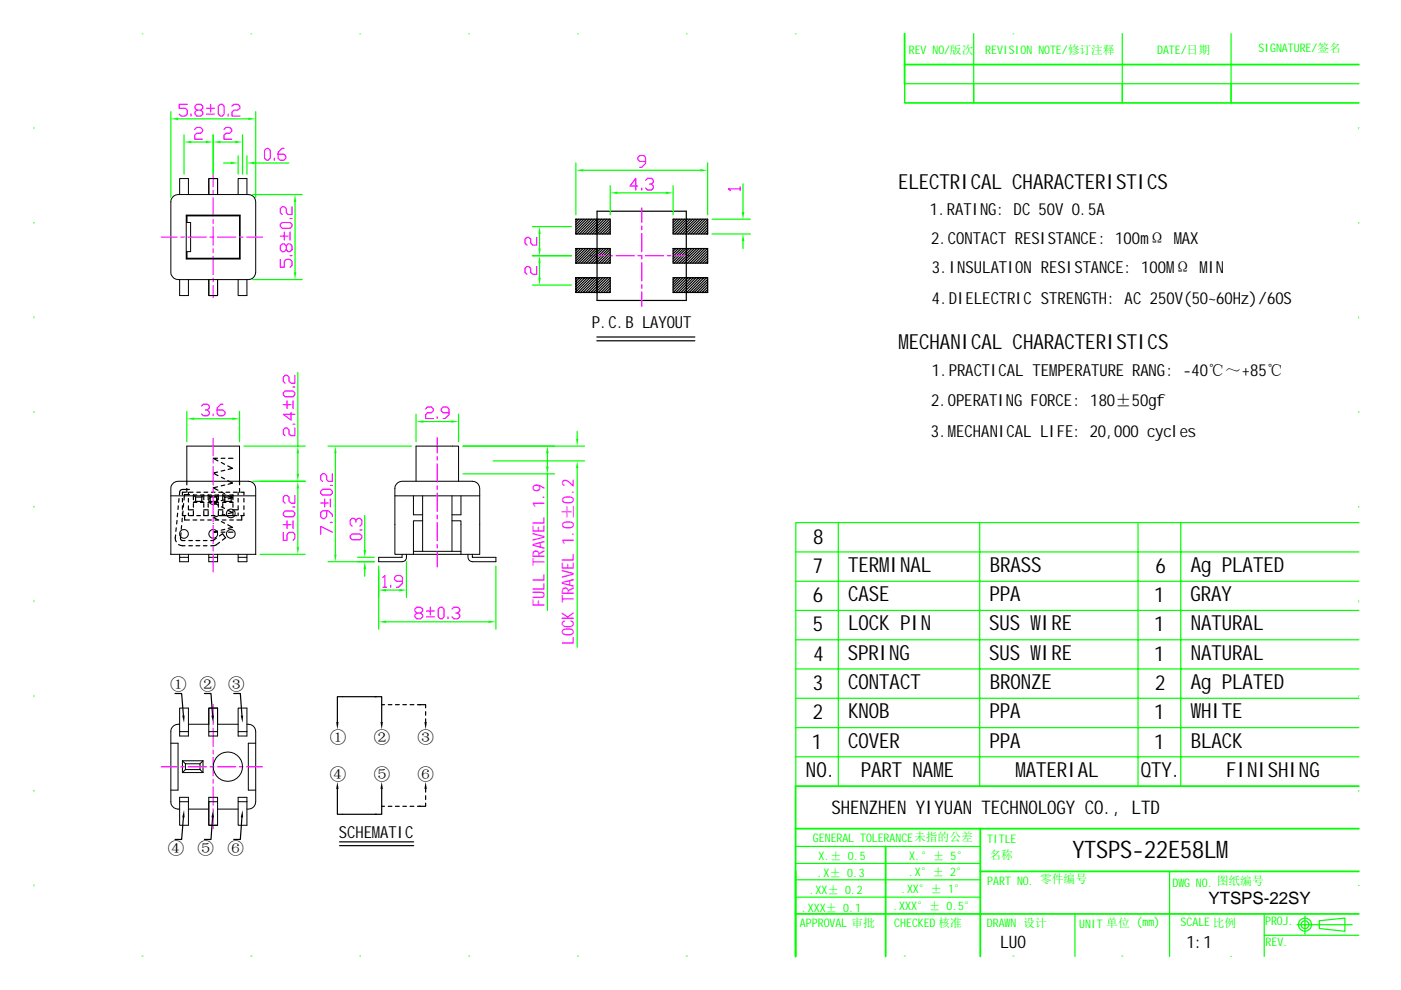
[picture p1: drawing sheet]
<svg xmlns="http://www.w3.org/2000/svg" width="297mm" height="210mm" viewBox="0 0 297 210" stroke-linecap="round" stroke-linejoin="round" font-family="sans-serif">
<g fill="none" stroke="#0f0" stroke-width=".25">
<path d="M191.8 17.8v4h96.3M206.4 17.8v4M237.9 17.8v4M261 17.8v4M168.7 183.1h39.1"/>
<circle cx="276.7" cy="196" r="1.39"/>
<circle cx="276.7" cy="196.1" r=".84"/>
</g>
<path d="M168.7 175.7h119.4M168.7 184.8v18" fill="none" stroke="#0f0" stroke-width=".38"/>
<g fill="#0f0">
<path d="M7.1 187.6v.1z"/>
<path d="M7.1 187.6h.2l-.2 .1z"/>
<path d="M7.1 187.7l.2-.1z"/>
<path d="M7.3 187.6l-.2 .2z"/>
<path d="M7.3 187.6v.2h-.2z"/>
<path d="M7.1 187.8h.2z"/>
<path d="M7.3 187.8l-.2 .1z"/>
</g>
<path d="M288.1 187.7v.1" fill="none" stroke="#0f0" stroke-width=".25"/>
<g fill="#0f0">
<path d="M7.1 27v.1z"/>
<path d="M7.1 27l.2 .1h-.2z"/>
<path d="M7.1 27.1h.2z"/>
<path d="M7.3 27.1l-.2 .2z"/>
<path d="M7.3 27.1v.1l-.2 .1z"/>
<path d="M7.1 27.3l.2-.1z"/>
<path d="M7.3 27.2l-.2 .2z"/>
<path d="M7.1 47.1v.1z"/>
<path d="M7.1 47.1h.2l-.2 .1z"/>
<path d="M7.1 47.2l.2-.1z"/>
<path d="M7.3 47.1l-.2 .2z"/>
<path d="M7.3 47.1v.2h-.2z"/>
<path d="M7.1 47.3h.2z"/>
<path d="M7.3 47.3l-.2 .1z"/>
<path d="M7.1 67.2v.1z"/>
<path d="M7.1 67.2h.2l-.2 .1z"/>
<path d="M7.1 67.3l.2-.1z"/>
<path d="M7.3 67.2l-.2 .2z"/>
<path d="M7.3 67.2v.1l-.2 .1z"/>
<path d="M7.1 67.4l.2-.1z"/>
<path d="M7.3 67.3l-.2 .2z"/>
<path d="M7.1 87.2v.1z"/>
<path d="M7.1 87.2l.2 .1h-.2z"/>
<path d="M7.1 87.3h.2z"/>
<path d="M7.3 87.3l-.2 .2z"/>
<path d="M7.3 87.3v.1l-.2 .1z"/>
<path d="M7.1 87.5l.2-.1z"/>
<path d="M7.3 87.4l-.2 .2z"/>
<path d="M7.1 107.3v.1z"/>
<path d="M7.1 107.3h.2l-.2 .1z"/>
<path d="M7.1 107.4l.2-.1z"/>
<path d="M7.3 107.3l-.2 .2z"/>
<path d="M7.3 107.3v.2h-.2z"/>
<path d="M7.1 107.5h.2z"/>
<path d="M7.3 107.5l-.2 .1z"/>
<path d="M7.1 127.4v.1z"/>
<path d="M7.1 127.4h.2l-.2 .1z"/>
<path d="M7.1 127.5l.2-.1z"/>
<path d="M7.3 127.4l-.2 .2z"/>
<path d="M7.3 127.4v.1l-.2 .1z"/>
<path d="M7.1 127.6l.2-.1z"/>
<path d="M7.3 127.5l-.2 .2z"/>
<path d="M7.1 147.5v.1z"/>
<path d="M7.1 147.5h.2l-.2 .1z"/>
<path d="M7.1 147.6l.2-.1z"/>
<path d="M7.3 147.5l-.2 .2z"/>
<path d="M7.3 147.5v.1l-.2 .1z"/>
<path d="M7.1 147.7l.2-.1z"/>
<path d="M7.3 147.6l-.2 .2z"/>
<path d="M7.1 167.5v.2z"/>
<path d="M7.1 167.5l.2 .1-.2 .1z"/>
<path d="M7.1 167.7l.2-.1z"/>
<path d="M7.3 167.6l-.2 .2z"/>
<path d="M7.3 167.6v.1l-.2 .1z"/>
<path d="M7.1 167.8l.2-.1z"/>
<path d="M7.3 167.7l-.2 .2z"/>
<path d="M288 167.6l.1-.1z"/>
<path d="M288 167.6l.1-.1-.2 .2z"/>
<path d="M288.1 167.5l-.2 .2z"/>
<path d="M287.9 167.7h.2l-.1 .1z"/>
<path d="M287.9 167.7l.2-.1z"/>
<path d="M288 167.8l.1-.1z"/>
<path d="M288 167.8l.1 .1z"/>
<path d="M288 167.8h.1z"/>
<path d="M288 147.5h.1z"/>
<path d="M288 147.5h.1l-.2 .1z"/>
<path d="M287.9 147.6l.2-.1z"/>
<path d="M287.9 147.6h.2l-.1 .2z"/>
<path d="M288 147.8l.1-.2z"/>
<path d="M288 147.8h.1z"/>
<path d="M288 127.4h.1z"/>
<path d="M288 127.4h.1l-.2 .1z"/>
<path d="M287.9 127.5l.2-.1z"/>
<path d="M287.9 127.5h.2l-.1 .1z"/>
<path d="M288 127.6l.1-.1z"/>
<path d="M288 127.6l.1 .1z"/>
<path d="M288 107.3h.1z"/>
<path d="M288 107.3h.1l-.2 .2z"/>
<path d="M288.1 107.3l-.2 .2z"/>
<path d="M287.9 107.5h.2l-.1 .1z"/>
<path d="M287.9 107.5l.2-.1z"/>
<path d="M288 107.6l.1-.1z"/>
<path d="M288 107.6h.1z"/>
<path d="M288 87.3l.1-.1z"/>
<path d="M288 87.3l.1-.1-.2 .2z"/>
<path d="M288.1 87.2l-.2 .2z"/>
<path d="M287.9 87.4h.2l-.1 .1z"/>
<path d="M287.9 87.4l.2-.1z"/>
<path d="M288 87.5l.1-.1z"/>
<path d="M288 87.5l.1 .1z"/>
<path d="M288 67.2h.1z"/>
<path d="M288 67.2h.1l-.2 .1z"/>
<path d="M288.1 67.2l-.2 .1z"/>
<path d="M287.9 67.3h.2l-.1 .2z"/>
<path d="M287.9 67.3l.2-.1z"/>
<path d="M288.1 67.3l-.1 .2z"/>
<path d="M288 67.5h.1z"/>
<path d="M288 67.5l.1-.1z"/>
<path d="M288 47.1h.1z"/>
<path d="M288 47.1h.1l-.2 .2z"/>
<path d="M287.9 47.3l.2-.2z"/>
<path d="M287.9 47.3h.2l-.1 .1z"/>
<path d="M287.9 47.3l.2-.1z"/>
<path d="M288.1 47.3l-.1 .1z"/>
<path d="M288 47.4h.1z"/>
<path d="M288 47.4l.1-.1z"/>
</g>
<path d="M261 202.7v.1" fill="none" stroke="#0f0" stroke-width=".25"/>
<g fill="#0f0">
<path d="M237.8 202.7l.1-.1z"/>
<path d="M237.8 202.7l.1-.1-.1 .2z"/>
<path d="M237.9 202.6l.2 .1-.3 .1z"/>
<path d="M237.8 202.8h.1z"/>
<path d="M237.8 202.8l.3-.1z"/>
<path d="M238.1 202.7v.1h-.2z"/>
<path d="M238.1 202.7v.1z"/>
<path d="M214.7 202.7l.2-.1z"/>
<path d="M214.7 202.7l.2-.1-.2 .2z"/>
<path d="M214.9 202.6l.1 .1-.3 .1z"/>
<path d="M214.7 202.8h.2z"/>
<path d="M214.7 202.8l.3-.1z"/>
<path d="M215 202.7v.1h-.1z"/>
<path d="M215 202.7v.1z"/>
<path d="M191.7 202.7l.1-.1z"/>
<path d="M191.7 202.7l.1-.1-.2 .2z"/>
<path d="M191.8 202.6l.1 .1-.3 .1z"/>
<path d="M191.6 202.8h.2z"/>
<path d="M191.6 202.8l.3-.1z"/>
<path d="M191.8 202.8l.1-.1 .1 .1z"/>
<path d="M191.9 202.7l.1 .1z"/>
<path d="M145.5 202.7l.1-.1z"/>
<path d="M145.5 202.7l.1-.1-.2 .2z"/>
<path d="M145.4 202.8l.3-.1z"/>
<path d="M145.4 202.8h.2z"/>
<path d="M145.7 202.7l.1 .1h-.2z"/>
<path d="M145.7 202.7l.1 .1z"/>
<path d="M122.4 202.7l.1-.1z"/>
<path d="M122.4 202.7l.1-.1-.1 .2z"/>
<path d="M122.5 202.6l.2 .1-.3 .1z"/>
<path d="M122.4 202.8h.1z"/>
<path d="M122.4 202.8l.3-.1z"/>
<path d="M122.5 202.8l.2-.1v.1z"/>
<path d="M122.7 202.7v.1z"/>
<path d="M99.3 202.7l.2-.1z"/>
<path d="M99.3 202.7l.2-.1-.2 .2z"/>
<path d="M99.3 202.8l.3-.1z"/>
<path d="M99.3 202.8h.2z"/>
<path d="M99.6 202.7v.1h-.1z"/>
<path d="M99.6 202.7v.1z"/>
<path d="M76.2 202.7l.2-.1z"/>
<path d="M76.2 202.7l.2-.1-.2 .2z"/>
<path d="M76.4 202.6l.1 .1-.3 .1z"/>
<path d="M76.2 202.8h.2z"/>
<path d="M76.2 202.8l.3-.1z"/>
<path d="M76.5 202.7v.1h-.1z"/>
<path d="M76.5 202.7v.1z"/>
<path d="M53.2 202.7l.1-.1z"/>
<path d="M53.2 202.7l.1-.1-.2 .2z"/>
<path d="M53.3 202.6l.1 .1-.3 .1z"/>
<path d="M53.1 202.8h.2z"/>
<path d="M53.1 202.8l.3-.1z"/>
<path d="M53.3 202.8l.1-.1 .1 .1z"/>
<path d="M53.4 202.7l.1 .1z"/>
<path d="M214.7 7.1h.2l-.2 .2z"/>
<path d="M214.7 7.1h.2z"/>
<path d="M214.7 7.3l.3-.2z"/>
<path d="M214.9 7.3l.1-.2z"/>
<path d="M168.5 7.1h.2l-.1 .2z"/>
<path d="M168.5 7.1h.2z"/>
<path d="M168.6 7.3l.3-.2z"/>
<path d="M168.7 7.3l.2-.2z"/>
<path d="M145.4 7.1h.3l-.2 .2z"/>
<path d="M145.4 7.1h.3z"/>
<path d="M145.5 7.3l.3-.2z"/>
<path d="M145.6 7.3l.2-.2z"/>
<path d="M122.4 7.1h.2l-.2 .2z"/>
<path d="M122.4 7.1h.2z"/>
<path d="M122.4 7.3l.3-.2z"/>
<path d="M122.5 7.3l.2-.2z"/>
<path d="M99.3 7.1h.2l-.2 .2z"/>
<path d="M99.3 7.1h.2z"/>
<path d="M99.3 7.3l.3-.2z"/>
<path d="M99.5 7.3l.1-.2z"/>
<path d="M76.2 7.1h.2l-.2 .2z"/>
<path d="M76.2 7.1h.2z"/>
<path d="M76.2 7.3l.3-.2z"/>
<path d="M76.4 7.3l.1-.2z"/>
<path d="M53.1 7.1h.2l-.1 .2z"/>
<path d="M53.1 7.1h.2z"/>
<path d="M53.2 7.3l.3-.2z"/>
<path d="M53.3 7.3l.2-.2z"/>
<path d="M30 7.1h.3l-.2 .2z"/>
<path d="M30 7.1h.3z"/>
<path d="M30.3 7.1h.1l-.3 .2z"/>
<path d="M30.1 7.3l.3-.2z"/>
<path d="M30.2 7.3l.2-.2z"/>
</g>
<path d="M168.7 179.5h39.1M168.7 190.2h39.1M168.7 186.5h39.1M227.9 193.8v9M268 193.8v9M268 198.3h20.1M275 196.1h11.7M276.7 194.2v3.8" fill="none" stroke="#0f0" stroke-width=".25"/>
<path d="M207.8 175.7v27.1M168.7 193.8h119.4M207.8 184.8h80.3" fill="none" stroke="#0f0" stroke-width=".38"/>
<g fill="#0f0">
<path d="M30.1 202.7l.1-.1z"/>
<path d="M30.1 202.7l.1-.1-.2 .2z"/>
<path d="M30 202.8l.3-.1z"/>
<path d="M30 202.8h.2z"/>
<path d="M30.3 202.7l.1 .1h-.2z"/>
<path d="M30.3 202.7l.1 .1z"/>
<path d="M288 27.1l.1-.1z"/>
<path d="M288 27.1l.1-.1-.2 .2z"/>
<path d="M288.1 27l-.2 .2z"/>
<path d="M287.9 27.2h.2l-.1 .1z"/>
<path d="M287.9 27.2l.2-.1z"/>
<path d="M288 27.3l.1-.1z"/>
<path d="M288 27.3l.1 .1z"/>
<path d="M288 27.3h.1z"/>
</g>
<path d="M191.8 13.7h96.3M191.8 7.1v10.7M187.8 179.5v23.3M288.1 166.7h-119.4v36.1" fill="none" stroke="#0f0" stroke-width=".38"/>
<g fill="none" stroke="#0f0" stroke-width=".25">
<path d="M206.4 7.1v14.7M237.9 7.1v14.7M261 7.1v14.7M288.1 17.8h-96.3v4h96.3M36.2 23.7v18.2M37.7 25.2h14.9M54.2 23.7v18.2M168.7 117h119.4M177.7 110.8v55.9M207.7 110.8v55.9M241.3 110.8v55.9M250.3 110.8v55.9"/>
<path d="M288.1 110.8h-119.4v55.9M168.7 135.7h119.4M168.7 129.4h119.4M168.7 123.2h119.4M168.7 154.3h119.4M168.7 148.1h119.4M168.7 141.8h119.4M168.7 160.5h119.4M248 184.8v18M279.7 195.2l5.4-.5v2.8l-5.4-.6z"/>
</g>
<g fill="none" stroke="#000" stroke-width=".21">
<path d="M36.9 41.5l.8-.3h14.9a1.55 1.55 0 0 1 1.6 1.6v14.9a1.61 1.61 0 0 1-1.6 1.6h-14.9a1.55 1.55 0 0 1-1.5-1.6v-14.9l.1-.5zM39.5 45.6h11.4v9.3h-11.4zM39.7 45.8h11.1v9h-11.1v-1.4h.7v-6.2h-.7zM38.1 62.7h1.8M36.2 117.5v-13.9a1.55 1.55 0 0 1 1.5-1.6h14.9a1.55 1.55 0 0 1 1.6 1.6v13.9M36.2 105.1h18M36.2 117.5h.1M36.2 117.5h18M38.1 117.5v1.6M39.9 117.5v1.6M44.3 117.5v1.6M45.2 111h.1"/>
<path d="M46.1 117.5v1.6M50.5 117.5v1.6M52.4 117.5v1.6M54.2 117.5h.1M80.3 118.2v.9M83.7 105.1h18M84 102.7l.4-.4 .8-.3h14.9a1.55 1.55 0 0 1 1.6 1.6v13.9h-18v-13.9l.1-.5zM85.2 117.5v.7M86.2 117.5a1.13 1.13 0 0 1-1 1.6M87.7 105.1v4h1.9M87.7 116.9h10M89.6 110.4h-1.9v7.1"/>
<path d="M89.6 105.1v11.8M95.8 110.4h1.9v7.1M95.8 105.1v11.8M97.7 105.1v4h-1.9M36.2 157.6h1.5v9.9h-1.5M38.1 153.6a1.59 1.59 0 0 0-1.9 1.5v14.9a1.59 1.59 0 0 0 1.9 1.5M38.1 155.1h1.8v1h-1.8zM39.9 153.6h4.4M44.3 155.1h1.8v1h-1.8zM46.1 153.6h4.4M50.5 155.1h1.9v1h-1.9zM52.4 153.6a1.59 1.59 0 0 1 1.8 1.5v14.9a1.59 1.59 0 0 1-1.8 1.5"/>
<path d="M54.2 157.6h-1.6v9.9h1.6M38.1 169.1h1.8v.9h-1.8zM38.7 161.3v2.5M38.7 163.8h4.3M38.7 161.3h4.3M38.7 161.3l.6 .6M39.3 161.9v1.3M39.3 163.2h3.1M39.3 161.9h3.1M39.3 163.2l-.6 .6M39.9 171.5h4.4M42.4 161.9v1.3"/>
<path d="M42.4 163.2l.6 .6M43 161.3v2.5M43 161.3l-.6 .6M44.3 169.1h1.8v.9h-1.8zM46.1 171.5h4.4M50.5 169.1h1.9v.9h-1.9z"/>
<circle cx="39" cy="113.2" r=".94"/>
<circle cx="45.2" cy="106.1" r=".92"/>
<circle cx="45.2" cy="113.2" r=".92"/>
<circle cx="48.9" cy="108.9" r=".92"/>
<circle cx="48.9" cy="113.2" r=".92"/>
<circle cx="48.3" cy="162.5" r="3.1"/>
</g>
<g fill="none" stroke="#000" stroke-width=".25">
<path d="M126.6 44.8h18.9M126.7 58.9l-.1 .1M126.8 52.7l-.2 .2M127 46.5l-.4 .4M127.2 58.9l-.6 .6M127.4 52.7l-.8 .8M127.6 46.5l-1 .9M127.8 58.9l-1.2 1.2M127.9 52.7l-1.3 1.3M128.1 46.5l-1.5 1.5M128.3 58.9l-1.7 1.7M128.5 52.7l-1.9 1.9"/>
<path d="M128.7 46.5l-2.1 2M128.9 58.9l-2.3 2.3M129 52.7l-2.4 2.4M129.2 46.5l-2.6 2.6M129.4 52.9l-2.8 2.8M129.4 53.4l-2.4 2.4M129.4 54l-1.8 1.8M129.4 46.9l-2.8 2.7M129.4 47.4l-2.2 2.2M129.4 48l-1.7 1.6M129.4 48.5l-1.1 1.1M129.4 49.1l-.6 .5"/>
<path d="M129.4 49.6h.1M129.4 54.5l-1.3 1.3M129.4 55.1l-.7 .7M129.4 55.6l-.2 .2M129.4 58.9l-2.8 2.8M129.4 59.5l-2.6 2.5M142.7 52.7h.1M142.9 46.5l-.2 .1M143.1 58.9l-.4 .4M143.3 52.7l-.6 .5M143.5 46.5l-.8 .7M143.7 58.9l-1 1"/>
<path d="M143.9 52.7l-1.2 1.1M144 46.5l-1.3 1.2M144.2 58.9l-1.5 1.5M144.4 52.7l-1.7 1.6M144.6 46.5l-1.9 1.8M144.7 58.9l-2 2M145 52.7l-2.3 2.2M145.1 46.5l-2.4 2.3M145.3 58.9l-2.6 2.6M145.5 52.7l-2.8 2.7M145.5 53.2l-2.6 2.6M145.5 53.8l-2 2"/>
<path d="M145.5 46.6l-2.8 2.8M145.5 47.2l-2.4 2.4M145.5 47.7l-1.9 1.9M145.5 48.3l-1.3 1.3M145.5 48.8l-.8 .8M145.5 49.4l-.2 .2M145.5 54.3l-1.5 1.5M145.5 54.9l-.9 .9M145.5 55.4l-.4 .4M145.5 59.2l-2.7 2.8M145.5 59.8l-2.2 2.2M126.6 63.7h18.9"/>
<path d="M129.4 60l-2 2M129.4 60.6l-1.5 1.4M129.4 61.1l-.9 .9M129.4 61.7l-.4 .3M145.5 60.3l-1.6 1.7M145.5 60.9l-1.1 1.1M145.5 61.4l-.5 .6M145.5 62h.1M38.7 108.8v.5h.7M38.7 105.7v.7M38.7 107.2v.8M39.1 109.3v1h1.1"/>
<path d="M39.4 104.4h-.7v.5M39.6 102v.8M39.6 103.6v.8M39.9 108.1h1.1M39.9 104.4v.5M39.9 105.7v.7M39.9 107.2v.8M39.9 108.8v.5M40.2 109.3h.7M40.2 104.4h.7M40.9 110.3h.8M41 105l.5 .4v.9"/>
<path d="M41 105h.7M41 105v1M41 106.8v.7M41 108.3v1M41.5 106.3l-.5 .2h.7M41.5 106.3h1.3M41.5 105.4h1.3M41.7 109.3h.8M41.7 104.4h.8M42.5 110.3h.8M42.5 105h.7v1M42.8 105.4v.9l.4 .2h-.7"/>
<path d="M43.2 105l-.4 .4M43.2 108.1h.9M43.2 106.8v.7M43.2 108.3v1M43.3 109.3h.8M43.3 104.4h.8M44.1 110.3h.7M44.1 105h.7M44.1 105v1M44.1 106.8v.7M44.1 108.3v1M44.1 105l.5 .4"/>
<path d="M44.6 106.3l-.5 .2h.7M44.6 106.3h1.3M44.8 109.3h.8M44.8 104.4h.8M45.6 110.3h.8M45.6 105h.7v1M45.9 105.4h-1.3v.9M45.9 105.4v.9l.4 .2h-.7M46.3 108.1h.9M46.3 106.8v.7M46.3 108.3v1M46.3 105l-.4 .4"/>
<path d="M46.4 109.3h.7M46.4 104.4h.7M47.1 110.3h.8M47.2 105h.7M47.2 108.3v1h2.2v-1M47.2 105v1M47.2 106.8v.7M47.2 105l.5 .4M47.7 106.3l-.5 .2h.7M47.7 106.3h1.3M47.9 104.4h.8M48.7 110.3h.8"/>
<path d="M48.7 105h.7v1M49 105.4h-1.3v.9M49 105.4v.9l.4 .2h-.7M49.4 108.1h1.1M49.4 106.8v.7M49.4 105l-.4 .4M49.5 109.3h.7M49.5 104.4h.7M50.5 104.4v.5M50.5 105.7v.7M50.5 107.2v.8M50.5 108.8v.5"/>
<path d="M50.8 102v.8M50.8 103.6v.8M51 104.4h.7v.5M51.3 109.3v1h-1.1M51.7 108.8v.5h-.7M51.7 105.7v.7M51.7 107.2v.8"/>
</g>
<g fill="none" stroke="#f0f" stroke-width=".25">
<path d="M45.2 37v2.6M34.2 50.3h3.3M38.3 50.3h.8M39.9 50.3h3.9M44.5 50.3h.8M45.2 40.4v.7M45.2 41.9v3.9M45.2 46.6v.7M45.2 48.1v3.9M45.2 52.8v.8M45.2 54.3v3.9M45.2 59v.7"/>
<path d="M46.1 50.3h3.9M50.7 50.3h.8M52.3 50.3h3.4M125.1 54.2h3.2M129 54.2h.8M130.6 54.2h3.9M135.3 54.2h.7M136.1 44.1v3.1M136.1 47.9v.8M136.1 49.5v3.9M136.1 54.1v.8M136.1 55.7v3.9"/>
<path d="M136.8 54.2h3.9M141.5 54.2h.7M143 54.2h3.2M45.2 60.6v2.5M136.1 60.4v.7M136.1 61.9v3.1M45.2 149.4v2.7M45.2 152.8v.8M45.2 154.4v3.9M45.2 159.1v.7M34.2 162.6h3.3M38.3 162.6h.8"/>
<path d="M39.9 162.6h3.9M44.5 162.6h.8M45.2 160.6v3.9M45.2 165.2v.8M45.2 166.8v3.9M45.2 171.5v.7M45.2 173v2.7M46.1 162.6h3.9M50.7 162.6h.8M52.3 162.6h3.4"/>
</g>
<g fill="#0f0">
<path d="M36.2 25.2l1.5-.3v.6z"/>
<path d="M52.6 24.9l1.6 .3-1.6 .3z"/>
</g>
<path d="M39.7 22.1h-1.7v.9h1.3l.4 .3v.9l-.4 .4h-.9l-.4-.4M40.5 24.2v.4M41.7 23.3l-.4-.3v-.5l.4-.4h.9l.4 .4v.5l-.4 .3h-.9l-.4 .5v.4l.4 .4h.9l.4-.4v-.4l-.4-.5M43.8 24.2h1.7M43.8 23h1.7M44.6 22.1v1.7M46.3 22.5l.4-.4h.4l.4 .4v1.7l-.4 .4h-.4l-.4-.4zM48.4 24.2v.4M49.2 22.5l.4-.4h.8l.5 .4v.5l-.5 .3h-.8l-.4 .5v.8h1.7" fill="none" stroke="#f0f" stroke-width=".25"/>
<path d="M53.6 41.2h10.5M53.6 59.3h10.5M62.6 42.8v14.9" fill="none" stroke="#0f0" stroke-width=".25"/>
<g fill="#0f0">
<path d="M62.6 41.2l.2 1.6h-.5z"/>
<path d="M62.3 57.7h.5l-.2 1.6z"/>
</g>
<path d="M59.4 47.6l.4-.4h1.7l.4 .4v.4l-.4 .4h-1.7l-.4-.4zM59.4 55v1.7h.9v-1.3l.4-.4h.8l.4 .4v.9l-.4 .4M59.4 50.1h1.7M60.3 49.2v1.7M60.7 52.1l.4-.4h.4l.4 .4v.8l-.4 .5h-.4l-.4-.5v-.8l-.4-.4h-.5l-.4 .4v.8l.4 .5h.5l.4-.5M61.5 54.2h.4M61.5 49.2v1.7M61.5 46.3h.4M61.9 43.8v1.7h-.8l-.4-.4v-.8l-.4-.5h-.5l-.4 .5v.8l.4 .4" fill="none" stroke="#f0f" stroke-width=".25"/>
<path d="M55.1 117.5h9.6M55.1 102h9.6M63.1 103.6v12.4" fill="none" stroke="#0f0" stroke-width=".25"/>
<g fill="#0f0">
<path d="M62.9 116h.5l-.3 1.5z"/>
<path d="M63.1 102l.3 1.6h-.5z"/>
</g>
<path d="M60.1 112.9v1.7h.8v-1.3l.4-.4h.8l.4 .4v.8l-.4 .5M60.1 111.2h1.6M60.4 108.3h1.7l.4 .5v.3l-.4 .5h-1.7l-.3-.5v-.3zM60.9 110.4v1.7M62.1 110.4v1.7M62.1 107.5h.4M62.5 105v1.7h-.8l-.4-.4v-.9l-.4-.4h-.5l-.3 .4v.9l.3 .4" fill="none" stroke="#f0f" stroke-width=".25"/>
<path d="M38.6 151.7h.5l-.1 1.6zM44.8 151.7h.6l-.2 1.6zM51 151.7h.5l-.1 1.6zM71.3 153.1h.5l-.3 1.6zM80.7 153.1h.5l-.3 1.6zM90 153.1h.5l-.3 1.6zM39 171.8l.1 1.5h-.5zM45.2 171.8l.2 1.5h-.6zM51.4 171.8l.1 1.5h-.5zM71.5 165.7l.3 1.6h-.5zM80.9 165.7l.3 1.6h-.5zM90.2 165.7l.3 1.6h-.5z" fill="#000"/>
<g fill="none" stroke="#000" stroke-width=".25">
<path d="M126.5 71.5h20.8M126.5 72.3h20.8M46.1 97.2h-.9l1 .5M46.9 97.2h.8M46.9 98.1l.7 .3M47.7 99.7l-.8 .2M48.3 98.8l1 .5-.9 .2M48.5 97.2h.9M46.1 100.1l-.9 .2 1 .6M46.1 103.2l-.9 .2 1 .5M46.1 106.4l-.9 .2 1 .5M46.1 109.4l-.9 .3 1 .5"/>
<path d="M46.1 112.6l-.9 .2h.9M46.9 112.8h.8M46.9 101.2l.7 .3M46.9 104.3l.7 .4M46.9 107.5l.7 .3M46.9 110.6l.7 .3M47.7 102.8l-.8 .2M47.7 106l-.8 .1M47.7 109.1l-.8 .2M47.7 112.2l-.8 .2M48.3 101.9l1 .5-.9 .3M48.3 105l1 .6-.9 .2"/>
<path d="M48.3 108.2l1 .5-.9 .2M48.3 111.3l1 .5-.9 .2M48.5 112.8h.9M37.1 147h1.4l.4 4.7M43.3 147h1.4l.4 4.7M49.6 147h1.4l.3 4.7M79.5 147.7h1.4v5.4M79.8 147.7h-8.3v5.4M80.9 149.4h.6M82.3 149.4h.8M83.8 149.4h.9M85.4 149.4h.8"/>
<path d="M86.9 149.4h.8M88.5 149.4h.6M88.8 149.4h1.4v.7M90.2 150.9v.8M90.2 152.4v.7M38.9 173.3l-.4 4.7h-1.4M45.1 173.3l-.4 4.7h-1.4M51.3 173.3l-.3 4.7h-1.4M71.5 167.3v5.3h8.3M72 178.5h15.7M72 179.3h15.7M80.9 167.3v5.3h-1.4"/>
<path d="M80.9 171h.6M82.3 171h.8M83.8 171h.9M85.4 171h.8M86.9 171h.8M88.5 171h.6M90.2 170.3v.7h-1.4M90.2 167.3v.7M90.2 168.7v.8"/>
</g>
<path d="M80.3 119.1h4.9M80.3 118.2h4.9M99.2 117.5a1.19 1.19 0 0 0 .9 1.6h5v-.9h-5v-.7" fill="none" stroke="#000" stroke-width=".21"/>
<path d="M80.3 120v13.4M81.9 131.8h21.7M105.1 120v13.4" fill="none" stroke="#0f0" stroke-width=".25"/>
<g fill="#0f0">
<path d="M80.3 131.8l1.6-.2v.5z"/>
<path d="M103.6 131.6l1.5 .2-1.5 .3z"/>
</g>
<path d="M88.4 130l-.4-.4v-.5l.4-.4h.8l.4 .4v.5l-.4 .4h-.8l-.4 .4v.4l.4 .4h.8l.4-.4v-.4l-.4-.4M90.4 130.8h1.7M90.4 129.6h1.7M91.3 128.7v1.7M92.9 129.1l.4-.4h.5l.3 .4v1.7l-.3 .4h-.5l-.4-.4zM95 130.8v.4M95.8 129.1l.4-.4h.9l.4 .4v.5l-.4 .4h-.5M97.1 130l.4 .4v.4l-.4 .4h-.9l-.4-.4" fill="none" stroke="#f0f" stroke-width=".25"/>
<path d="M86.2 119.1v7.6M80.3 121v5.7M81.9 125.1h2.8" fill="none" stroke="#0f0" stroke-width=".25"/>
<g fill="#0f0">
<path d="M80.3 125.1l1.6-.2v.5z"/>
<path d="M84.7 124.9l1.5 .2-1.5 .3z"/>
</g>
<path d="M81.2 122.4l.4-.4v2.5M81.2 124.5h.8M82.8 124.1v.4M85.3 123.2h-1.2l-.5-.3v-.5l.5-.4h.8l.4 .4v1.3l-.8 .8h-.4" fill="none" stroke="#f0f" stroke-width=".25"/>
<path d="M69.5 94.6h17.8M71.1 96.1v21.4M69.5 119.1h9.9" fill="none" stroke="#0f0" stroke-width=".25"/>
<g fill="#0f0">
<path d="M70.9 117.5h.5l-.3 1.6z"/>
<path d="M71.1 94.6l.3 1.5h-.5z"/>
</g>
<path d="M68 104.2l.4-.5h1.6l.5 .5v.4l-.5 .4h-1.6l-.4-.4zM68 106.7h1.6M68.8 105.8v1.7M69.2 108.3v1.2l-.4 .5h-.4l-.4-.5v-.8l.4-.4h1.2l.9 .8v.4M70 110.8h.5M70 105.8v1.7M70 102.9h.5M70.5 112.8l-2.5-1.2v1.7M70.5 100.4v1.7h-.9l-.4-.4v-.8l-.4-.5h-.4l-.4 .5v.8l.4 .4" fill="none" stroke="#f0f" stroke-width=".25"/>
<g fill="none" stroke="#000" stroke-width=".21">
<path d="M44.3 37.9v3.3v-3.3h1.8v3.3v-3.3zM38.1 41.2v-3.3h1.8v3.3M38.1 59.3v3.4M39.9 59.3v3.4M44.3 59.3v3.4h1.8v-3.4v3.4h-1.8zM50.5 59.3v3.4h1.9v-3.4M50.5 41.2v-3.3h1.9v3.3M38.1 119.1h1.8M38.1 118.2h1.8M44.3 119.1h1.8M44.3 118.2h1.8M50.5 119.1h1.9"/>
<path d="M50.5 118.2h1.9M38.1 155.1v-5h1.8v5M44.3 153.6v-3.5h1.8v5M46.1 153.6v-3.5h-1.8v5M50.5 155.1v-5h1.9v5M38.1 170v5h1.8v-5M44.3 170v5h1.8v-5M50.5 170v5h1.9v-5"/>
</g>
<g fill="none" stroke="#000" stroke-width=".25">
<path d="M122.1 46.5h.1M122.4 58.9l-.3 .2M122.5 52.7l-.4 .4M122.7 46.5l-.6 .6M122.9 58.9l-.8 .8M123.1 52.7l-1 1M123.2 46.5l-1.1 1.1M123.5 58.9l-1.4 1.3M123.6 52.7l-1.5 1.5M123.8 46.5l-1.7 1.7M124 58.9l-1.9 1.9M124.2 52.7l-2.1 2.1"/>
<path d="M124.3 46.5l-2.2 2.2M124.6 58.9l-2.5 2.4M124.7 52.7l-2.6 2.6M124.9 46.5l-2.8 2.8M125.1 58.9l-3 3M125.3 52.7l-3.2 3.1M125.4 46.5l-3.1 3.1M125.7 58.9l-3.2 3.1M125.8 52.7l-3.1 3.1M126 46.5l-3.1 3.1M126.2 58.9l-3.1 3.1M126.4 52.7l-3.2 3.1"/>
<path d="M126.5 46.5l-3.1 3.1M126.6 47l-2.6 2.6M126.6 47.5l-2.1 2.1M126.6 48.1l-1.5 1.5M126.6 48.6l-1 1M126.6 49.1l-.4 .5M126.6 53l-2.8 2.8M126.6 53.5l-2.3 2.3M126.6 54.1l-1.7 1.7M126.6 54.6l-1.2 1.2M126.6 55.2l-.6 .6M126.6 55.7l-.1 .1"/>
<path d="M126.6 59l-3 3M126.6 59.6l-2.4 2.4M126.6 44.8v18.9M129.4 58.9h-7.3v3.1h7.3M142.7 58.9h7.3v3.1h-7.3M145.5 44.8v18.9M145.5 52.7h.1M145.7 46.5l-.2 .2M145.9 58.9l-.4 .4M146.1 52.7l-.6 .6M146.3 46.5l-.8 .7M146.5 58.9l-1 1"/>
<path d="M146.6 52.7l-1.1 1.1M146.8 46.5l-1.3 1.3M147 58.9l-1.5 1.5M147.2 52.7l-1.7 1.7M147.4 46.5l-1.9 1.8M147.6 58.9l-2.1 2.1M147.8 52.7l-2.3 2.2M147.9 46.5l-2.4 2.4M148.1 58.9l-2.6 2.6M148.3 52.7l-2.8 2.7M148.5 46.5l-3 2.9M148.7 58.9l-3.1 3.1"/>
<path d="M148.9 52.7l-3.1 3.1M149 46.5l-3.1 3.1M149.2 58.9l-3.1 3.1M149.4 52.7l-3.1 3.1M149.6 46.5l-3.1 3.1M149.8 58.9l-3.1 3.1M150 52.7l-3.1 3.1M150 46.6l-3 3M150 47.1l-2.4 2.5M150 47.7l-1.9 1.9M150 48.2l-1.3 1.4M150 48.8l-.8 .8"/>
<path d="M150 49.3l-.3 .3M150 53.2l-2.6 2.6M150 53.7l-2 2.1M150 54.3l-1.5 1.5M150 54.8l-1 1M150 55.4l-.4 .4M150 59.2l-2.8 2.8M150 59.7l-2.2 2.3M126.6 60.1l-1.9 1.9M126.6 60.7l-1.3 1.3M126.6 61.2l-.8 .8M126.6 61.8l-.2 .2"/>
<path d="M150 60.3l-1.7 1.7M150 60.8l-1.1 1.2M150 61.4l-.6 .6M150 61.9v.1"/>
</g>
<path d="M75.8 119.1h3.6M75.8 118.2h3.6M77.3 109.3v7.3M77.3 120.7v1.5" fill="none" stroke="#0f0" stroke-width=".25"/>
<g fill="#0f0">
<path d="M77.3 119.1l.3 1.6h-.5z"/>
<path d="M77.1 116.6h.5l-.3 1.6z"/>
</g>
<path d="M74.2 113.6l.5-.4h1.6l.4 .4v.4l-.4 .4h-1.6l-.5-.4zM75.5 110.7v-.4l-.4-.4h-.4l-.5 .4v.8l.5 .5M75.5 110.3l.4-.4h.4l.4 .4v.8l-.4 .5M76.3 112.4h.4" fill="none" stroke="#f0f" stroke-width=".25"/>
<path d="M129.4 52.7h-7.3v3.1h7.3M129.4 46.5h-7.3v3.1h7.3M142.7 52.7h7.3v3.1h-7.3M142.7 46.5h7.3v3.1h-7.3" fill="none" stroke="#000" stroke-width=".25"/>
<path d="M112.9 54.2h8.3M114.4 55.8v3.1M112.9 60.4h8.3" fill="none" stroke="#0f0" stroke-width=".25"/>
<g fill="#0f0">
<path d="M114.1 58.9h.5l-.2 1.5z"/>
<path d="M114.4 54.2l.2 1.6h-.5z"/>
</g>
<path d="M113.8 56.5v1.7h-.8l-.5-.4v-.9l-.4-.4h-.4l-.4 .4v.9l.4 .4" fill="none" stroke="#f0f" stroke-width=".25"/>
<path d="M112.9 54.2h8.3M112.9 48h8.3M114.4 49.6v3.1" fill="none" stroke="#0f0" stroke-width=".25"/>
<g fill="#0f0">
<path d="M114.1 52.7h.5l-.2 1.5z"/>
<path d="M114.4 48l.2 1.6h-.5z"/>
</g>
<path d="M113.8 50.3v1.7h-.8l-.5-.4v-.9l-.4-.4h-.4l-.4 .4v.9l.4 .4" fill="none" stroke="#f0f" stroke-width=".25"/>
<path d="M129.4 39.4v6.1M142.7 39.4v6.1M130.9 40.9h10.3" fill="none" stroke="#0f0" stroke-width=".25"/>
<g fill="#0f0">
<path d="M129.4 40.9l1.5-.3v.5z"/>
<path d="M141.2 40.6l1.5 .3-1.5 .2z"/>
</g>
<path d="M135.2 39.4h-1.6l1.2-1.6v2.5M136.1 39.9v.4M136.9 38.2l.4-.4h.8l.4 .4v.4l-.4 .4h-.4M138.1 39l.4 .4v.5l-.4 .4h-.8l-.4-.4" fill="none" stroke="#f0f" stroke-width=".25"/>
<path d="M122.1 34.5v11M123.7 36.1h24.8M150 34.5v11" fill="none" stroke="#0f0" stroke-width=".25"/>
<g fill="#0f0">
<path d="M122.1 36.1l1.6-.3v.6z"/>
<path d="M148.5 35.8l1.5 .3-1.5 .3z"/>
</g>
<path d="M136.9 34.2h-1.3l-.4-.4v-.4l.4-.4h.9l.4 .4v1.2l-.8 .9h-.5" fill="none" stroke="#f0f" stroke-width=".25"/>
<path d="M157.5 39v6M151 49.6h8.1M151 46.5h8.1M157.5 51.1v1.6" fill="none" stroke="#0f0" stroke-width=".25"/>
<g fill="#0f0">
<path d="M157.5 49.6l.3 1.5h-.5z"/>
<path d="M157.3 45h.5l-.3 1.5z"/>
</g>
<path d="M156.9 39.6v.8M156.9 40h-2.5l.5 .4" fill="none" stroke="#f0f" stroke-width=".25"/>
<path d="M39 28.6v8.3M40.5 30.1h3.2M45.2 28.6v8.3" fill="none" stroke="#0f0" stroke-width=".25"/>
<g fill="#0f0">
<path d="M39 30.1l1.5-.2v.5z"/>
<path d="M43.7 29.9l1.5 .2-1.5 .3z"/>
</g>
<path d="M41.3 27.4l.4-.4h.8l.5 .4v.4l-.5 .5h-.8l-.4 .4v.8h1.7" fill="none" stroke="#f0f" stroke-width=".25"/>
<path d="M45.2 28.6v8.3M46.8 30.1h3.1M51.4 28.6v8.3" fill="none" stroke="#0f0" stroke-width=".25"/>
<g fill="#0f0">
<path d="M45.2 30.1l1.6-.2v.5z"/>
<path d="M49.9 29.9l1.5 .2-1.5 .3z"/>
</g>
<path d="M47.5 27.4l.4-.4h.8l.4 .4v.4l-.4 .5h-.8l-.4 .4v.8h1.6" fill="none" stroke="#f0f" stroke-width=".25"/>
<path d="M47.4 34.6h1.5M50.5 33v3.9M52.4 33v3.9M53.9 34.6h7.3" fill="none" stroke="#0f0" stroke-width=".25"/>
<g fill="#0f0">
<path d="M48.9 34.3l1.6 .3-1.6 .2z"/>
<path d="M52.4 34.6l1.5-.3v.5z"/>
</g>
<path d="M56.5 31.5h.4l.4 .4v1.6l-.4 .5h-.4l-.4-.5v-1.6zM58.2 33.5v.5M60.2 31.5h-.4l-.8 .8v1.2l.4 .5h.8l.4-.5v-.4l-.4-.4h-1.2M45.2 92.9v3.7M45.2 97.4v.8M45.2 98.9v3.9M45.2 103.6v.8M45.2 105.2v3.9M45.2 109.8v.8M45.2 111.4v3.8M45.2 116v.8M45.2 117.6v3.7" fill="none" stroke="#f0f" stroke-width=".25"/>
<path d="M39.6 102v-7.4h11.2v7.4" fill="none" stroke="#000" stroke-width=".21"/>
<path d="M39.6 87.2v6.5M41.2 88.8h8.1M50.8 87.2v6.5" fill="none" stroke="#0f0" stroke-width=".25"/>
<g fill="#0f0">
<path d="M39.6 88.8l1.6-.3v.5z"/>
<path d="M49.3 88.5l1.5 .3-1.5 .2z"/>
</g>
<path d="M42.7 86.1l.4-.4h.9l.4 .4v.4l-.4 .4h-.5M44 86.9l.4 .4v.5l-.4 .4h-.9l-.4-.4M45.2 87.8v.4M47.3 85.7h-.5l-.8 .8v1.3l.5 .4h.8l.4-.4v-.5l-.4-.4h-1.3" fill="none" stroke="#f0f" stroke-width=".25"/>
<path d="M63.1 79v15.6M51.7 94.6h13M63.1 96.1v4.4M53.6 102h11.1" fill="none" stroke="#0f0" stroke-width=".25"/>
<g fill="#0f0">
<path d="M62.9 100.5h.5l-.3 1.5z"/>
<path d="M63.1 94.6l.3 1.5h-.5z"/>
</g>
<g fill="none" stroke="#f0f" stroke-width=".25">
<path d="M62.5 79.6v1.7h-.8l-.4-.5v-.8l-.4-.4h-.5l-.3 .4v.8l.3 .5M60.1 83.3l.3-.4h1.7l.4 .4v.4l-.4 .4h-1.7l-.3-.4zM60.1 85.8h1.6M60.9 85v1.6M61.7 87.4v1.7l-1.6-1.2h2.4M62.1 89.9h.4M62.1 85v1.6M62.1 82.1h.4M62.5 90.7v1.7h-.8l-.4-.4v-.8l-.4-.5h-.5l-.3 .5v.8l.3 .4M92.7 92.8v3.2M92.7 96.8v.8M92.7 98.4v3.8"/>
<path d="M92.7 103v.8M92.7 104.5v3.9M92.7 109.2v.8M92.7 110.8v3.9M92.7 115.4v.8M92.7 117v3.2"/>
</g>
<path d="M88.2 102v-7.4h9v7.4" fill="none" stroke="#000" stroke-width=".21"/>
<path d="M88.2 87.8v5.9M89.8 89.4h5.9M97.2 87.8v5.9" fill="none" stroke="#0f0" stroke-width=".25"/>
<g fill="#0f0">
<path d="M88.2 89.4l1.6-.3v.5z"/>
<path d="M95.7 89.1l1.5 .3-1.5 .2z"/>
</g>
<path d="M90.2 86.7l.4-.4h.9l.4 .4v.4l-.4 .4h-.9l-.4 .4v.8h1.7M92.7 88.4v.3M95.2 87.5h-1.2l-.5-.4v-.4l.5-.4h.8l.4 .4v1.2l-.9 .8h-.3" fill="none" stroke="#f0f" stroke-width=".25"/>
<path d="M98.2 94.6h19.4M116.1 96.1v2.8M98.2 100.5h19.4M116.1 100.5v28.9" fill="none" stroke="#0f0" stroke-width=".25"/>
<g fill="#0f0">
<path d="M116.1 94.6l.2 1.5h-.5z"/>
<path d="M115.8 98.9h.5l-.2 1.6z"/>
</g>
<path d="M98.2 94.6h25.7M104.5 97.7h19.4M122.4 91.5v1.5M122.4 99.2v38" fill="none" stroke="#0f0" stroke-width=".25"/>
<g fill="#0f0">
<path d="M122.1 93h.5l-.2 1.6z"/>
<path d="M122.4 97.7l.2 1.5h-.5z"/>
</g>
<g fill="none" stroke="#000" stroke-width=".25">
<path d="M129.4 46.5v3.1M129.4 52.7v3.1M129.4 58.9v3.1M142.7 46.5v3.1M142.7 52.7v3.1M142.7 58.9v3.1M37.2 113.4v1.1l.2 .4M37.4 111.9l-.1 .8M37.5 110.3v.8M37.7 108.8l-.1 .8M37.8 107.2l-.1 .8M37.9 115.5l1.3 .2"/>
<path d="M38 105.7l-.1 .8M38.4 113l-.1 1.4 .2 .2h.7M38.5 111.4l-.1 .8M38.6 109.9v.7M38.8 108.3l-.1 .8M38.9 106.8l-.1 .7M40 114.6h.8M40 115.7h.8M40.2 103.8l-1.8 .1-.2 .2-.2 .8M40.2 104.9h-1.1l-.1 1.1M41.6 114.6h.8M41.6 115.7h.8"/>
<path d="M43.1 114.6h.8M43.1 115.7h.8M45.9 114.1l-.7 .5h-.5M46.5 113.6l.7-.4 .6 .8-.7 .5M46.6 115a1.95 1.95 0 0 1-1.9 .7"/>
</g>
<text font-size="5.1" x="227.4" y="181.8">YTSPS-22E58LM</text>
<g font-size="4.4">
<text x="190.4" y="40">ELECTRICAL CHARACTERISTICS</text>
<text x="190.5" y="74.1">MECHANICAL CHARACTERISTICS</text>
<text x="172.4" y="115.3">8</text>
<text x="172.3" y="121.5">7</text>
<text x="179.8" y="121.3">TERMINAL</text>
<text x="209.8" y="121.3">BRASS</text>
<text x="245" y="121.5">6</text>
<text x="252.5" y="121.3">Ag PLATED</text>
<text x="172.4" y="127.7">6</text>
<text x="179.8" y="127.4">CASE</text>
<text x="209.8" y="127.4">PPA</text>
<text x="244.7" y="127.7">1</text>
<text x="252.4" y="127.4">GRAY</text>
<text x="172.3" y="133.9">5</text>
<text x="179.8" y="133.7">LOCK PIN</text>
<text x="209.7" y="133.7">SUS W</text>
<text x="220.7" y="133.7">IRE</text>
<text x="244.7" y="133.9">1</text>
<text x="252.5" y="133.7">NATURAL</text>
<text x="172.5" y="140.1">4</text>
<text x="179.7" y="139.9">SPRING</text>
<text x="209.7" y="139.9">SUS W</text>
<text x="220.7" y="139.9">IRE</text>
<text x="244.7" y="140.1">1</text>
<text x="252.5" y="139.9">NATURAL</text>
<text x="172.3" y="146.3">3</text>
<text x="179.8" y="146.1">CONTACT</text>
<text x="209.8" y="146.1">BRONZE</text>
<text x="244.9" y="146.3">2</text>
<text x="252.5" y="146.1">Ag PLATED</text>
<text x="172.4" y="152.5">2</text>
<text x="179.8" y="152.3">KNOB</text>
<text x="209.8" y="152.3">PPA</text>
<text x="244.7" y="152.5">1</text>
<text x="252.5" y="152.3">W</text>
<text x="254.7" y="152.3">HITE</text>
<text x="172.1" y="158.7">1</text>
<text x="179.8" y="158.5">COVER</text>
<text x="209.8" y="158.5">PPA</text>
<text x="244.7" y="158.7">1</text>
<text x="252.5" y="158.5">BLACK</text>
<text x="170.9" y="164.8">NO.</text>
<text x="182.5" y="164.7">PART NAME</text>
<text x="215.3" y="164.7">MATERIAL</text>
<text x="241.9" y="164.7">QTY.</text>
<text x="260" y="164.7">FINISHING</text>
</g>
<text font-size="4" x="176.3" y="172.6">SHENZHEN YIYUAN TECHNOLOGY CO., LTD</text>
<g font-size="3.6">
<text x="256.2" y="191.7">YTSPS-22SY</text>
<text x="212.1" y="201.1">LUO</text>
<text x="251.5" y="201">1:1</text>
</g>
<g font-size="3.5">
<text x="197.2" y="45.6">1.RATING: DC 50V 0.5A</text>
<text x="197.4" y="51.7">2.CONTACT RESISTANCE: 100mΩ MAX</text>
<text x="197.6" y="58">3.INSULATION RESISTANCE: 100MΩ MIN</text>
<text x="197.6" y="64.5">4.DIELECTRIC STRENGTH: AC 250V(50~60Hz)/60S</text>
<text x="125.5" y="69.5">P.C.B LAYOUT</text>
<text x="197.6" y="79.8">1.PRACTICAL TEMPERATURE RANG: -40℃～+85℃</text>
<text x="197.4" y="86">2.OPERATING FORCE: 180±50gf</text>
<text x="197.4" y="92.6">3.MECHANICAL LIFE: 20,000 cycles</text>
<text x="36.1" y="146.3">①</text>
<text x="42.3" y="146.3">②</text>
<text x="48.4" y="146.4">③</text>
<text x="69.9" y="157.6">①</text>
<text x="79.2" y="157.6">②</text>
<text x="88.5" y="157.6">③</text>
<text x="69.9" y="165.3">④</text>
<text x="79.2" y="165.3">⑤</text>
<text x="88.5" y="165.3">⑥</text>
<text x="71.8" y="177.6">SCHEMATIC</text>
<text x="35.6" y="181.1">④</text>
<text x="41.9" y="181.1">⑤</text>
<text x="48.2" y="181.1">⑥</text>
</g>
<g font-size="3.5" fill="#f0f">
<text x="115.4" y="128.8" transform="rotate(-90 115.4 128.8)">FULL TRAVEL 1.9</text>
<text x="121.7" y="136.7" transform="rotate(-90 121.7 136.7)">LOCK TRAVEL 1.0±0.2</text>
</g>
<g font-size="2.5" fill="#0f0">
<text x="192.7" y="11.4">REV NO/版次</text>
<text x="208.9" y="11.5">REVISION NOTE/修订注释</text>
<text x="245.3" y="11.4">DATE/日期</text>
<text x="266.8" y="11.1">SIGNATURE/签名</text>
<text x="172.4" y="178.4">GENERAL TOLERANCE未指的公差</text>
<text x="209.3" y="178.7">TITLE</text>
<text x="173.3" y="185.9">.X± 0.3</text>
<text x="173.5" y="182.4">X.± 0.5</text>
<text x="192.7" y="185.8">.X°± 2°</text>
<text x="192.8" y="182.3">X.°± 5°</text>
<text x="209.8" y="182.1">名称</text>
<text x="171.6" y="189.6">.XX± 0.2</text>
<text x="191" y="189.3">.XX°± 1°</text>
<text x="209.3" y="187.7">PART NO. 零件编号</text>
<text x="248.6" y="188.1">DW</text>
<text x="251.1" y="188.1">G NO. 图纸编号</text>
<text x="169.6" y="196.6">APPROVAL 审批</text>
<text x="170" y="193.4">.XXX± 0.1</text>
<text x="189.4" y="193">.XXX°± 0.5°</text>
<text x="189.6" y="196.6">CHECKED核准</text>
<text x="209.2" y="196.6">DRAW</text>
<text x="214.2" y="196.6">N 设计</text>
<text x="228.8" y="196.7">UNIT 单位 (mm)</text>
<text x="250.3" y="196.3">SCALE 比例</text>
<text x="268.2" y="196.1">PROJ.</text>
<text x="268.3" y="200.6">REV.</text>
</g>
</svg>
